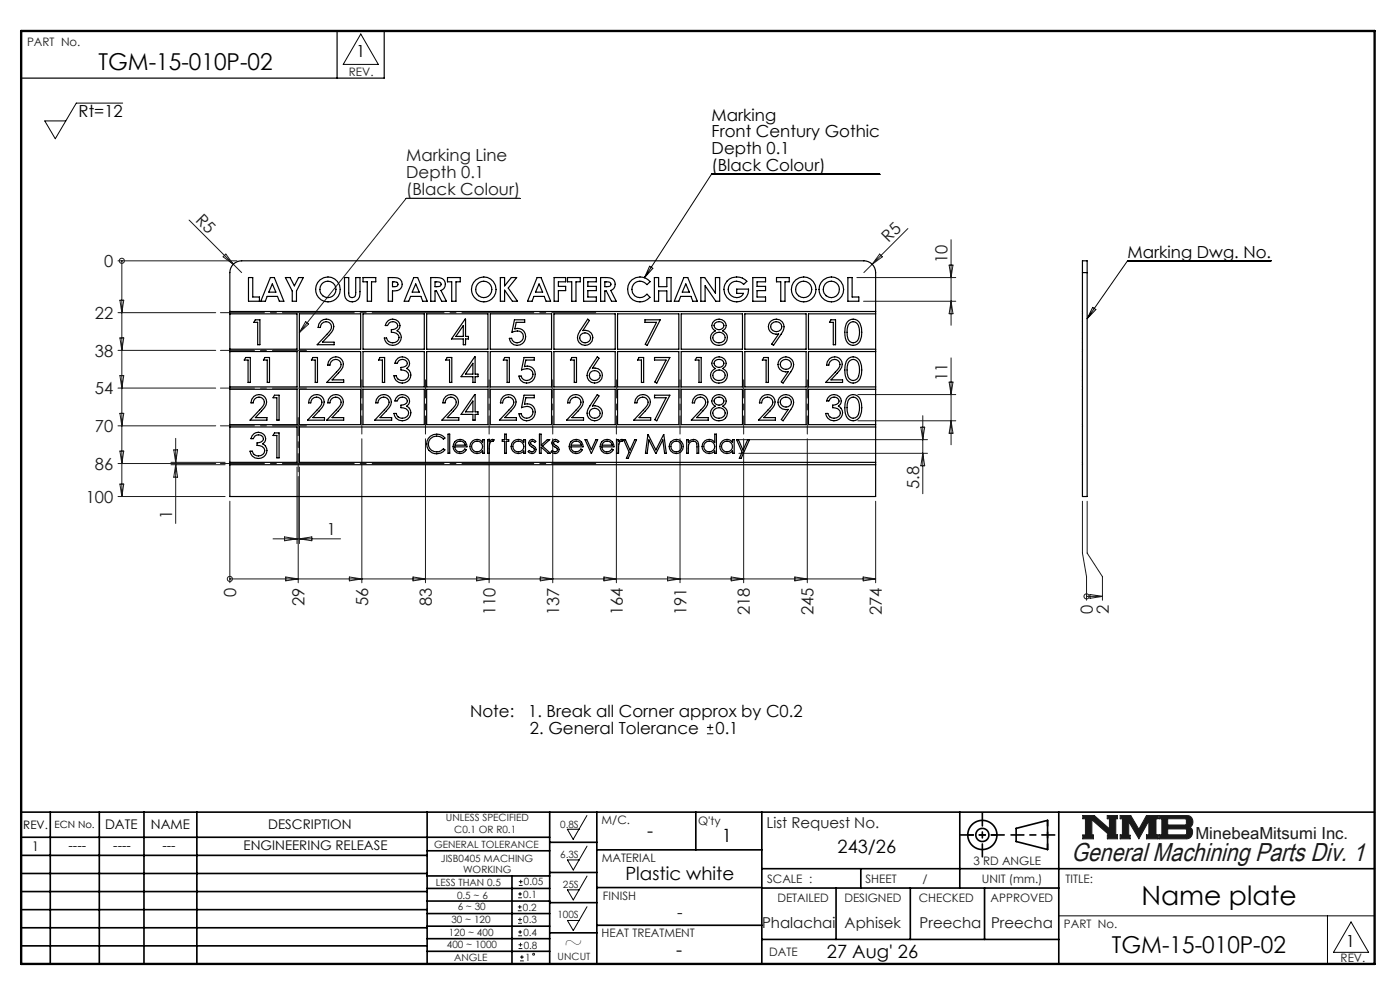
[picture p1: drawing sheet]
<svg xmlns="http://www.w3.org/2000/svg" width="297mm" height="210mm" viewBox="0 0 297 210" stroke-linecap="round" stroke-linejoin="round" font-family="sans-serif">
<g fill="none" stroke="#000" stroke-width=".35">
<path d="M4.5 172.3h287.1M4.5 177.6h112.1M10.7 172.3v32.2M21.1 172.3v32.2M30.5 172.3v32.2M41.8 172.3v32.2M90.6 172.3v32.2M116.6 172.3v32.2M116.6 178.7h10M126.6 172.3v32.2M147.6 172.3v8M161.6 172.3v32.2"/>
<path d="M203.6 172.3v16.1M215.6 175.7l6.6-1.7v6.2l-6.6-1.7zM224.6 172.3v32.2M4.5 185.3h86.1M4.5 181.4h86.1M4.5 189.1h86.1M4.5 193h86.1M4.5 196.8h86.1M90.6 199.1h26M90.6 193.8h26M90.6 188.5h26M90.6 191.1h26"/>
<path d="M90.6 180.5h26M90.6 185.8h26M90.6 196.5h26M108.6 185.8v18.5M116.6 185.1h10M116.6 191.5h10M116.6 197.9h10M126.6 196.3h35M126.6 188.3h35M126.6 180.3h35M161.6 184.3h130M161.6 199.3h63"/>
<path d="M161.6 188.4h63M177.4 188.4v10.9M182.6 184.3v4.1M193.1 188.4v10.9M208.9 188.4v10.9M4.5 200.6h86.1M90.6 201.8h26"/>
<circle cx="208.4" cy="177.1" r="3.1"/>
<circle cx="208.4" cy="177.1" r="1.39"/>
</g>
<path d="M229.7 173h2.4l3.3 2.8v-2.1h-.5v-.7h2.2v.7h-.4v3.4h.4v.8h-2.2v-.8h.4l-3.7-3.2v3.2h.4v.8h-2.3v-.8h.6v-3.4h-.6zM237.6 173h2.3l1.7 2.9 1.6-2.9h2.5v.7h-.5v3.4h.5v.8h-2.5v-.8h.5v-3l-2.1 3.8-2.1-3.6v2.9h.3v.7h-2.2v-.8h.5v-3.4h-.5zM245.9 173h6a1.34 1.34 0 0 1 1.1 1 1.34 1.34 0 0 1-.6 1.5 1.33 1.33 0 0 1 .5 1.4 1.33 1.33 0 0 1-1.2 1h-5.8v-.8h.6v-3.4h-.6zM247.7 173.7h3.8l.2 .2v.8l-.3 .3h-3.7zM247.7 175.8h3.8l.2 .3v.7l-.3 .3h-3.7z" fill="none" stroke="#191924" stroke-width=".21"/>
<path d="M76.5 7.2l3.8 6.5h-7.5zM124.5 173l-2.9 5-1.2-2.1h2.4M124.5 179.5l-2.9 5.1-1.2-2.2h2.4M124.5 185.8l-2.9 5.1-1.2-2.1h2.4M124.5 192.3l-2.9 5.1-1.2-2.1h2.4M224.6 194.3h67M281.6 194.3v10.2M286.6 195.6l3.7 6.4h-7.4z" fill="none" stroke="#000" stroke-width=".21"/>
<path d="M4.5 6.6h287.1" fill="none" stroke="#000" stroke-width=".21" stroke-dasharray="6.3 1.3 1.3 1.3" stroke-dashoffset="1.9"/>
<path d="M71.5 6.6v10M81.5 6.6v10h-77" fill="none" stroke="#000" stroke-width=".25"/>
<path d="M205.3 177.1h6.2M222.2 174v6.2" fill="none" stroke="#000" stroke-width=".35" stroke-dasharray="15.2 1.3 1.3 1.3" stroke-dashoffset="14.1"/>
<path d="M203.8 177.1h9.2M208.4 172.5v9.2M214.5 177.1h9.3" fill="none" stroke="#000" stroke-width=".35" stroke-dasharray="15.2 1.3 1.3 1.3" stroke-dashoffset="12.5"/>
<path d="M4.5 6.6h287.1v197.9h-287.1z" fill="none" stroke="#000" stroke-width=".5"/>
<path d="M229.7 173v.7h.6v3.4h-.6v.8h2.3v-.8h-.4v-3.2l3.7 3.2h-.4v.8h2.2v-.8h-.4v-3.4h.4v-.7h-2.2v.7h.5v2.1l-3.3-2.8zM237.6 173v.7h.5v3.4h-.5v.8h2.2v-.7h-.3v-2.9l2.1 3.6 2.1-3.8v3h-.5v.8h2.5v-.8h-.5v-3.4h.5v-.7h-2.5l-1.6 2.9-1.7-2.9zM247.7 175.8h3.8l.2 .3v.7l-.3 .3h-3.7zM245.9 173v.7h.6v3.4h-.6v.8h6.3l.5-.5 .3-.8-.1-.7-.5-.4a1.34 1.34 0 0 0 .6-1.5 1.34 1.34 0 0 0-1.1-1zM247.7 173.7h3.7l.3 .2v.9l-.3 .2h-3.7z" fill-rule="evenodd" fill="#191924"/>
<path d="M26 21.9h-9.8l-4.5 7.5-2.2-3.8h4.5M186.6 37h-35.7l-14.2 21.9M137.8 56.5l.7 .4-1.8 2zM269.6 55.3h-30.4l-8.6 12.3M231.8 65.2l.7 .5-1.9 1.9zM150 155.6h1.3M150 154.3h1.3M150.6 153.6v1.4" fill="none" stroke="#000" stroke-width=".21"/>
<g fill="none" stroke="#191924" stroke-width=".21">
<path d="M25 55.3h25.3M25.8 55.3v50M25.8 55.3h.1M40.1 46.7l9.4 9.4M47.3 54.5l.6-.6 1.6 2.2zM49.5 56.1l1.8 1.7M110.3 42.1h-24.1l-22.7 28.4M181.8 58.9h21M186.6 53.9l.6 .6-2.2 1.6zM192.6 48.5l-9.3 9.3M201.4 56.2h.8l-.4 2.7zM201.8 50.8v18.2"/>
<path d="M25 66.3h20.8M25 74.3h20.8M25.4 63.7h.9l-.5 2.6zM25.4 71.7h.9l-.5 2.6zM25.4 79.7h.9l-.5 2.6zM64.8 68.2l.7 .5-2 1.8zM183.2 63.9h19.6M201.8 63.9l.4 2.6h-.8zM201.8 75.9v18.4M25 82.3h20.8M25 90.3h20.8M25 98.3h20.8"/>
<path d="M25.4 87.7h.9l-.5 2.6zM25.4 95.7h.9l-.5 2.6zM36.3 98.6h11.5M36.3 98.1h11.5M36.9 95.4h.8l-.4 2.7zM37.3 93v18M37.3 98.6l.4 2.6h-.8zM63 99.1v16.2M63.5 99.1v16.2M76.8 93.1v30.5M90.3 93.1v30.5M103.8 93.1v30.5"/>
<path d="M117.3 93.1v30.5M130.8 93.1v30.5M144.3 93.1v30.5M156.7 96.2h40.1M156.7 93.3h40.1M157.8 93.1v30.5M171.3 93.1v30.5M182 83.7h20.8M182 89.3h20.8M195.4 90.6h.8l-.4 2.7zM195.8 88.2v16.5M195.8 96.2l.4 2.6h-.8z"/>
<path d="M201.4 81.1h.8l-.4 2.6zM201.8 89.3l.4 2.6h-.8zM25 105.3h22.8M25.4 102.7h.9l-.5 2.6zM48.8 106.3v17.3M57.9 114.3h14.3M60.4 113.9l2.6 .4-2.6 .4zM63.3 101.1v22.5M63.5 114.3l2.7-.4v.8zM185.8 106.3v17.3M229.6 106.3v11l.9 5v5M230.6 106.3v11l3.3 5v5"/>
<path d="M48.8 122.8h.1M48.8 122.8h137M60.6 122.4l2.7 .4-2.7 .4zM74.1 122.4l2.7 .4-2.7 .4zM87.6 122.4l2.7 .4-2.7 .4zM101.1 122.4l2.7 .4-2.7 .4zM114.6 122.4l2.7 .4-2.7 .4zM128.1 122.4l2.7 .4-2.7 .4zM141.6 122.4l2.7 .4-2.7 .4zM155.1 122.4l2.7 .4-2.7 .4zM168.6 122.4l2.7 .4-2.7 .4zM183.1 122.4l2.7 .4-2.7 .4z"/>
<path d="M230.5 126.5h.1M230.5 126.5h3.4M231.2 126.1l2.7 .4-2.7 .4zM109.9 193.2h.8M109.9 192.4h.8M109.9 195.9h.8M109.9 195h.8M109.9 190.4h.8M109.9 189.6h.8M109.9 198.5h.8M109.9 197.7h.8M110.1 187.8h.8"/>
<path d="M110.1 187h.8M110.3 192v.8M110.3 194.6v.9M110.3 189.2v.8M110.3 197.3v.8M110.4 200v.8M110.5 186.6v.8M110 201.2h.8M110 200.4h.8M110.3 203.8h.8M110.3 203h.8M110.7 202.6v.8"/>
<circle cx="25.8" cy="55.3" r=".54"/>
<circle cx="48.8" cy="122.8" r=".54"/>
<circle cx="230.5" cy="126.5" r=".54"/>
<circle cx="113.2" cy="202.4" r=".2"/>
</g>
<path d="M76.8 92.1v-11.5M90.3 92.1v-11.5M103.8 92.1v-11.5M117.3 92.1v-11.5M130.8 92.1v-11.5M144.3 92.1v-11.5M157.8 92.1v-11.5M171.3 92.1v-11.5M63.3 100.1v-11.5" fill="none" stroke="#191924" stroke-width=".21" stroke-dasharray="15.2 1.3 1.3 1.3" stroke-dashoffset="11.4"/>
<path d="M46.8 66.3h79.6M46.8 98.3h79.6" fill="none" stroke="#191924" stroke-width=".21" stroke-dasharray="15.2 1.3 1.3 1.3" stroke-dashoffset="5.9"/>
<path d="M46.8 74.3h18.2M46.8 90.3h18.2M46.8 82.3h18.2" fill="none" stroke="#191924" stroke-width=".21" stroke-dasharray="15.2 1.3 1.3 1.3" stroke-dashoffset="8"/>
<g fill="none" stroke="#000" stroke-width=".25">
<path d="M49.5 56.1a2.5 2.5 0 0 1 1.8-.8h132a2.5 2.5 0 0 1 2.5 2.5v47.5h-137v-47.5a2.5 2.5 0 0 1 .7-1.7zM52.7 58.9h.9v4.1h1.4v.9h-2.3zM57.4 58.9h.8l2 5h-.9l-.4-1h-2.2l-.4 1h-1zM60.5 58.9h1l.9 1.7 .9-1.7h1l-1.4 2.8v2.2h-.9v-2.2zM73.1 58.9h.9v3.2a.79 .79 0 0 0 .8 1 .79 .79 0 0 0 .7-1.1v-3.1h.9v3a1.7 1.7 0 0 1-1.7 2.1 1.7 1.7 0 0 1-1.6-2.1zM77 58.9h2.7v.9h-.9v4.1h-.9v-4.1h-.9zM82.4 58.9a4.2 4.2 0 0 1 2.5 .3 1.52 1.52 0 0 1 .2 1.9 1.52 1.52 0 0 1-1.8 .6v2.2h-.9zM83.3 59.8h.2a.65 .65 0 0 1 .9 .5l-.3 .4-.8 .1zM87.8 58.9h.8l2 5h-.9l-.4-1h-2.2l-.4 1h-1zM91.4 58.9h1a1.52 1.52 0 0 1 1.8 .5 1.52 1.52 0 0 1 0 1.8l-.7 .4 1.2 2.3h-1l-1.1-2.2h-.3v2.2h-.9zM92.3 59.8h.3a.63 .63 0 0 1 .7 0 .63 .63 0 0 1 .2 .8l-.3 .1-.9 .1zM94.9 58.9h2.7v.9h-.9v4.1h-.9v-4.1h-.9z"/>
<path d="M106.1 58.9h.9v1.7l1.5-1.7h1.1l-1.8 2.2 2 2.8h-1.1l-1.7-2.4v2.4h-.9zM113.9 58.9h.9l2 5h-1l-.3-1h-2.2l-.4 1h-1zM117.6 58.9h2.4v.9h-1.5v.9h1.5v.9h-1.5v2.3h-.9zM120.4 58.9h2.7v.9h-.9v4.1h-.9v-4.1h-.9zM123.8 58.9h2.7v.9h-1.8v.9h1.8v.9h-1.8v1.4h1.8v.9h-2.7zM127.4 58.9h1.1a1.52 1.52 0 0 1 1.7 .5 1.52 1.52 0 0 1 0 1.8l-.6 .4 1.1 2.3h-1l-1.1-2.2h-.3v2.2h-.9zM128.3 59.8h.3a.63 .63 0 0 1 .8 0 .63 .63 0 0 1 .1 .8l-.2 .1-1 .1zM134.1 59.3a2.77 2.77 0 0 1 3.8 .4l-.6 .7a1.77 1.77 0 0 0-2.7-.3 1.77 1.77 0 0 0 0 2.6 1.77 1.77 0 0 0 2.7-.3l.6 .7a2.68 2.68 0 0 1-4 .2 2.68 2.68 0 0 1 .2-4zM138.8 58.9h.9v1.9h1.8v-1.9h.9v5h-.9v-2.2h-1.8v2.2h-.9zM145.1 58.9h.8l2 5h-.9l-.4-1h-2.2l-.4 1h-1zM148.7 58.9h.8l2.3 3.3v-3.3h.9v5h-.8l-2.3-3.3v3.3h-.9zM154.2 59.6a2.9 2.9 0 0 1 4.2 .1l-.6 .6a1.79 1.79 0 0 0-2.5-.4 1.79 1.79 0 0 0-.5 2.4 1.79 1.79 0 0 0 2.5 .5l.4-.6h-1.4v-.9h2.5a2.62 2.62 0 0 1-3.5 2.6 2.62 2.62 0 0 1-1.1-4.3z"/>
<path d="M159.7 58.9h2.7v.9h-1.8v.9h1.8v.9h-1.8v1.4h1.8v.9h-2.7zM164.7 58.9h2.7v.9h-.9v4.1h-.9v-4.1h-.9zM179.9 58.9h.9v4.1h1.4v.9h-2.3zM229.6 57.8v-2.5h1v2.5M229.6 57.8v47.5h1v-47.5M229.6 57.8h1M48.8 66.6h14.2v7.5h-14.2M48.8 74.6h14.2v7.5h-14.2M48.8 66.1h137M52.1 75.8h1v5.3h-.5v-4.7h-.8zM54.2 67.8h.9v5.3h-.4v-4.7h-.9zM56.2 75.8h1v5.3h-.5v-4.7h-.8z"/>
<path d="M57.8 60.2l.7 1.8h-1.5zM63.5 66.6h13v7.5h-13zM63.5 74.6h13v7.5h-13zM66.4 75.8h.9v5.3h-.4v-4.7h-.8zM68.1 68.1a1.63 1.63 0 0 1 2.3 .1 1.63 1.63 0 0 1 0 2.2l-2 2.2h2.5v.5h-3.6l2-2.2a2.05 2.05 0 0 0 .9-2.1 1.21 1.21 0 0 0-1.3-.5 1.21 1.21 0 0 0-.9 1.2h-.5l.1-.8zM70.1 76.1a1.63 1.63 0 0 1 2.3 .1 1.63 1.63 0 0 1 0 2.2l-1.9 2.2h2.4v.5h-3.6l2.1-2.2a2.05 2.05 0 0 0 .9-2.1 1.21 1.21 0 0 0-1.4-.5 1.21 1.21 0 0 0-.9 1.2h-.5l.2-.8zM77 66.6h13v7.5h-13zM77 74.6h13v7.5h-13zM80.6 75.8h1v5.3h-.5v-4.7h-.8zM82.4 68a1.43 1.43 0 0 1 2 .1 1.43 1.43 0 0 1-.2 2.1 1.7 1.7 0 0 1 .7 2.3 1.7 1.7 0 0 1-2.3 .6l-.6-.4-.3-.5-.2-.5h.5a1.29 1.29 0 0 0 1.6 1 1.29 1.29 0 0 0 .9-1.6l-.4-.4-1.1-.2v-.6a1.2 1.2 0 0 0 1.4-.8 1.12 1.12 0 0 0-1.1-.9 1.12 1.12 0 0 0-1.1 .9h-.5l.3-.6zM84.4 76a1.43 1.43 0 0 1 2.1 .1 1.43 1.43 0 0 1-.2 2.1 1.7 1.7 0 0 1 .6 2.3 1.7 1.7 0 0 1-2.3 .6l-.6-.4-.3-.5-.1-.5h.4a1.29 1.29 0 0 0 1.6 1 1.29 1.29 0 0 0 .9-1.6l-.4-.4-1-.2v-.6a1.2 1.2 0 0 0 1.3-.8 1.12 1.12 0 0 0-1.1-.9 1.12 1.12 0 0 0-1.1 .9h-.4l.2-.6zM88.2 60.2l.7 1.8h-1.5z"/>
<path d="M90.5 66.6h13v7.5h-13zM90.5 74.6h13v7.5h-13zM94.9 75.8h.9v5.3h-.4v-4.7h-.8zM98.3 69.1v2.3h-1.6zM98.7 67.7l.1 3.7h.6v.5h-.6v1.2h-.5v-1.2h-2.5zM100.3 77.1v2.3h-1.6zM100.7 75.7l.1 3.7h.6v.5h-.6v1.2h-.5v-1.2h-2.5zM104 66.6h13v7.5h-13zM104 74.6h13v7.5h-13zM107.1 75.8h1v5.3h-.5v-4.7h-.8zM109.1 67.8h2.2v.6h-1.8l-.3 1.4a1.77 1.77 0 0 1 2.2 1 1.77 1.77 0 0 1-.9 2.3 1.77 1.77 0 0 1-2.3-.8l-.1-.5h.4a1.28 1.28 0 0 0 1.7 .8 1.28 1.28 0 0 0 .7-1.8 1.28 1.28 0 0 0-1.8-.5l-.5 .2zM111.2 75.8h2.1v.6h-1.8l-.2 1.4a1.77 1.77 0 0 1 2.1 1 1.77 1.77 0 0 1-.9 2.3 1.77 1.77 0 0 1-2.3-.8l-.1-.5h.5a1.28 1.28 0 0 0 1.7 .8 1.28 1.28 0 0 0 .6-1.8 1.28 1.28 0 0 0-1.8-.5l-.5 .2z"/>
<path d="M114.4 60.2l.7 1.8h-1.5zM117.5 66.6h13v7.5h-13zM117.5 74.6h13v7.5h-13zM121.3 75.8h1v5.3h-.5v-4.7h-.8zM124.7 67.7l.3 .3-1.4 2.1a1.63 1.63 0 0 1 2.1 1.7 1.63 1.63 0 0 1-2.2 1.4 1.63 1.63 0 0 1-.8-2.5zM126.7 75.7l.4 .3-1.4 2.1a1.63 1.63 0 0 1 2 1.7 1.63 1.63 0 0 1-2.1 1.4 1.63 1.63 0 0 1-.8-2.5zM131 66.6h13v7.5h-13zM131 74.6h13v7.5h-13zM135.6 75.8h.9v5.3h-.4v-4.7h-.8zM136.8 67.8h3.3l-2.8 5.5-.4-.3 2.4-4.6h-2.5zM138.9 75.8h3.2l-2.8 5.5-.4-.3 2.4-4.6h-2.4zM144.5 66.6h13v7.5h-13z"/>
<path d="M144.5 74.6h13v7.5h-13zM145.5 60.2l.7 1.8h-1.5zM147.8 75.8h1v5.3h-.5v-4.7h-.8zM151.5 78.9a1.23 1.23 0 0 1 1.8-.3 1.23 1.23 0 0 1 .2 1.8 1.38 1.38 0 0 1-2.3-.8zM151.5 70.9a1.23 1.23 0 0 1 1.8-.3 1.23 1.23 0 0 1 .2 1.8 1.38 1.38 0 0 1-2.3-.8zM151.6 76a1.44 1.44 0 0 1 1.9 0 1.44 1.44 0 0 1 .3 1.8l-.5 .4a1.65 1.65 0 0 1 .9 2.1 1.65 1.65 0 0 1-2.2 .9 1.58 1.58 0 0 1-1.3-1.4 1.58 1.58 0 0 1 1.1-1.6 1.23 1.23 0 0 1-.8-1.1 1.23 1.23 0 0 1 .6-1.1zM151.6 68a1.44 1.44 0 0 1 1.9 0 1.44 1.44 0 0 1 .3 1.8l-.5 .4a1.65 1.65 0 0 1 .9 2.1 1.65 1.65 0 0 1-2.2 .9 1.58 1.58 0 0 1-1.3-1.4 1.58 1.58 0 0 1 1.1-1.6 1.23 1.23 0 0 1-.8-1.1 1.23 1.23 0 0 1 .6-1.1zM151.8 76.5a.97 .97 0 0 1 1.3-.2 .97 .97 0 0 1 .2 1.3 1.03 1.03 0 0 1-1.2 .2 1.03 1.03 0 0 1-.6-1.1zM151.8 68.5a.97 .97 0 0 1 1.3-.2 .97 .97 0 0 1 .2 1.3 1.03 1.03 0 0 1-1.2 .2 1.03 1.03 0 0 1-.6-1.1zM158 66.6h13v7.5h-13zM158 74.6h13v7.5h-13zM162 75.8h1v5.3h-.5v-4.7h-.8z"/>
<path d="M163.6 68.1a1.67 1.67 0 0 1 2.2 0 1.67 1.67 0 0 1 .3 2.1l-2 3.1-.4-.3 1.5-2.2a1.62 1.62 0 0 1-2-.7 1.62 1.62 0 0 1 .4-2zM163.8 68.6a1.11 1.11 0 0 1 1.7 0 1.11 1.11 0 0 1-.3 1.7 1.12 1.12 0 0 1-1.4-.3 1.12 1.12 0 0 1 0-1.4zM165.7 76.1a1.67 1.67 0 0 1 2.1 0 1.67 1.67 0 0 1 .3 2.1l-2 3.1-.4-.3 1.5-2.2a1.62 1.62 0 0 1-1.9-.7 1.62 1.62 0 0 1 .4-2zM165.8 76.6a1.11 1.11 0 0 1 1.7 0 1.11 1.11 0 0 1-.3 1.7 1.12 1.12 0 0 1-1.3-.3 1.12 1.12 0 0 1-.1-1.4zM176 76.1a1.63 1.63 0 0 1 2.2 .1 1.63 1.63 0 0 1 0 2.2l-1.9 2.2h2.4v.5h-3.6l2.1-2.2a2.05 2.05 0 0 0 .9-2.1 1.21 1.21 0 0 0-1.4-.5 1.21 1.21 0 0 0-.9 1.2h-.4l.1-.8zM176.3 67.8h1v5.3h-.5v-4.7h-.8zM179.8 76.3a1.71 1.71 0 0 1 1.9-.4 1.71 1.71 0 0 1 1.1 1.6 3.7 3.7 0 0 1-.9 3.5 1.78 1.78 0 0 1-2-.1 1.78 1.78 0 0 1-.7-1.8 4.2 4.2 0 0 1 .6-2.8zM179.8 68.3a1.71 1.71 0 0 1 1.9-.4 1.71 1.71 0 0 1 1.1 1.6 3.7 3.7 0 0 1-.9 3.5 1.78 1.78 0 0 1-2-.1 1.78 1.78 0 0 1-.7-1.8 4.2 4.2 0 0 1 .6-2.8zM180.3 76.5a1.28 1.28 0 0 1 1.4 0 1.28 1.28 0 0 1 .6 1.3 2.52 2.52 0 0 1-.9 2.8 1.32 1.32 0 0 1-1.7-1.4 3.3 3.3 0 0 1 .6-2.7zM180.3 68.5a1.28 1.28 0 0 1 1.4 0 1.28 1.28 0 0 1 .6 1.3 2.52 2.52 0 0 1-.9 2.8 1.32 1.32 0 0 1-1.7-1.4 3.3 3.3 0 0 1 .6-2.7zM185.8 66.6h-14.3v7.5h14.3M185.8 74.6h-14.3v7.5h14.3"/>
<path d="M229.6 78.5h.1M229.6 76.2h.1M229.6 79.8h.1M229.6 71.8h.1M229.6 70.5h.1M229.6 68.2h.1M229.6 72.7h.1M229.6 74.6h.1M229.6 74.1h.1M229.6 66.6h.1M229.6 66.1h.1M48.8 98.6h137"/>
<path d="M48.8 90.6h14.2v7.5h-14.2M48.8 82.6h14.2v7.5h-14.2M53.9 84.1a1.63 1.63 0 0 1 2.2 .1 1.63 1.63 0 0 1 0 2.2l-1.9 2.2h2.4v.5h-3.6l2.1-2.2a2.05 2.05 0 0 0 .9-2.1 1.21 1.21 0 0 0-1.4-.5 1.21 1.21 0 0 0-.9 1.2h-.5l.2-.8zM53.9 92a1.43 1.43 0 0 1 2 .1 1.43 1.43 0 0 1-.2 2.1 1.7 1.7 0 0 1 .7 2.3 1.7 1.7 0 0 1-2.3 .6l-.6-.4-.3-.5-.2-.5h.5a1.29 1.29 0 0 0 1.6 1 1.29 1.29 0 0 0 .9-1.6l-.4-.4-1.1-.2v-.6a1.2 1.2 0 0 0 1.4-.8 1.12 1.12 0 0 0-1.1-.9 1.12 1.12 0 0 0-1.1 .9h-.5l.3-.6zM58.2 83.8h1v5.3h-.5v-4.7h-.8zM58.2 91.8h1v5.3h-.5v-4.7h-.8zM63.5 82.6h13v7.5h-13zM66.1 84.1a1.63 1.63 0 0 1 2.2 .1 1.63 1.63 0 0 1 0 2.2l-1.9 2.2h2.4v.5h-3.6l2.1-2.2a2.05 2.05 0 0 0 .9-2.1 1.21 1.21 0 0 0-1.4-.5 1.21 1.21 0 0 0-.9 1.2h-.5l.2-.8zM70.1 84.1a1.63 1.63 0 0 1 2.3 .1 1.63 1.63 0 0 1 0 2.2l-1.9 2.2h2.4v.5h-3.6l2.1-2.2a2.05 2.05 0 0 0 .9-2.1 1.21 1.21 0 0 0-1.4-.5 1.21 1.21 0 0 0-.9 1.2h-.5l.2-.8zM77 82.6h13v7.5h-13zM80.3 84.1a1.63 1.63 0 0 1 2.3 .1 1.63 1.63 0 0 1 0 2.2l-2 2.2h2.5v.5h-3.6l2-2.2a2.05 2.05 0 0 0 .9-2.1 1.21 1.21 0 0 0-1.3-.5 1.21 1.21 0 0 0-.9 1.2h-.5l.2-.8zM84.4 84a1.43 1.43 0 0 1 2.1 .1 1.43 1.43 0 0 1-.2 2.1 1.7 1.7 0 0 1 .6 2.3 1.7 1.7 0 0 1-2.3 .6l-.6-.4-.3-.5-.1-.5h.4a1.29 1.29 0 0 0 1.6 1 1.29 1.29 0 0 0 .9-1.6l-.4-.4-1-.2v-.6a1.2 1.2 0 0 0 1.3-.8 1.12 1.12 0 0 0-1.1-.9 1.12 1.12 0 0 0-1.1 .9h-.4l.2-.6z"/>
<path d="M90.5 82.6h13v7.5h-13zM91.3 92.5a2.22 2.22 0 0 1 3.1 .4l-.3 .3a1.76 1.76 0 0 0-2.6-.3 1.76 1.76 0 0 0 0 2.6 1.76 1.76 0 0 0 2.6-.3l.3 .2a2.13 2.13 0 0 1-3.2 .3 2.13 2.13 0 0 1 .1-3.2zM94.6 84.1a1.63 1.63 0 0 1 2.2 .1 1.63 1.63 0 0 1 0 2.2l-1.9 2.2h2.4v.5h-3.6l2.1-2.2a2.05 2.05 0 0 0 .9-2.1 1.21 1.21 0 0 0-1.4-.5 1.21 1.21 0 0 0-.9 1.2h-.5l.2-.8zM95 92.1h.4v4.1h-.4zM96.7 93.5a1.48 1.48 0 0 1 1.6-.1 1.48 1.48 0 0 1 .8 1.4h-2.6a1.13 1.13 0 0 0 .9 1 1.13 1.13 0 0 0 1.2-.6l.3 .2a1.51 1.51 0 0 1-2.3 .5 1.51 1.51 0 0 1 .1-2.4zM96.9 93.8a1.14 1.14 0 0 1 1.8 .6h-2.2zM100.2 93.5a1.5 1.5 0 0 1 2.2 .3v-.5h.3v2.9h-.3v-.5a1.51 1.51 0 0 1-2.3 .1 1.51 1.51 0 0 1 .1-2.3zM100.3 85.1v2.3h-1.6zM100.7 83.7l.1 3.7h.6v.5h-.6v1.2h-.5v-1.2h-2.5zM103.4 93.3h.4v.4l.5-.5 .5 .1-.2 .3h-.4a1.7 1.7 0 0 0-.4 1.6v1h-.4zM104 82.6h13v7.5h-13zM106.8 84.1a1.63 1.63 0 0 1 2.2 .1 1.63 1.63 0 0 1 .1 2.2l-2 2.2h2.4v.5h-3.5l2-2.2a2.05 2.05 0 0 0 .9-2.1 1.21 1.21 0 0 0-1.4-.5 1.21 1.21 0 0 0-.9 1.2h-.4l.1-.8z"/>
<path d="M107.1 92.1h.3v1.2h.5v.3h-.5v2.6h-.3v-2.6h-.6v-.3h.6zM109 93.5a1.5 1.5 0 0 1 2.1 .3v-.5h.4v2.9h-.4v-.5a1.51 1.51 0 0 1-2.2 .1 1.51 1.51 0 0 1 .1-2.3zM111.2 83.8h2.1v.6h-1.8l-.2 1.4a1.77 1.77 0 0 1 2.1 1 1.77 1.77 0 0 1-.9 2.3 1.77 1.77 0 0 1-2.3-.8l-.1-.5h.5a1.28 1.28 0 0 0 1.7 .8 1.28 1.28 0 0 0 .6-1.8 1.28 1.28 0 0 0-1.8-.5l-.5 .2zM112.4 93.4a.83 .83 0 0 1 1.3 .2l-.3 .3-.5-.3-.3 .1v.4l.3 .3a.92 .92 0 0 1 .7 1.4 .92 .92 0 0 1-1.6 0l.3-.3 .3 .3a.52 .52 0 0 0 .8-.4l-.1-.3-.5-.3a.86 .86 0 0 1-.4-1.4zM114.4 92.1h.4v2.3l1.3-1.1h.5l-1.5 1.3 1.7 1.6h-.5l-1.5-1.4v1.4h-.4zM117.3 93.4a.83 .83 0 0 1 1.3 .2l-.3 .3-.5-.3-.3 .1v.4l.3 .3a.92 .92 0 0 1 .7 1.4 .92 .92 0 0 1-1.6 0l.3-.3 .3 .3a.52 .52 0 0 0 .8-.4l-.1-.3-.5-.3a.86 .86 0 0 1-.4-1.4zM117.5 82.6h13v7.5h-13zM121 84.1a1.63 1.63 0 0 1 2.3 .1 1.63 1.63 0 0 1 0 2.2l-2 2.2h2.5v.5h-3.6l2.1-2.2a2.05 2.05 0 0 0 .8-2.1 1.21 1.21 0 0 0-1.3-.5 1.21 1.21 0 0 0-.9 1.2h-.5l.2-.8zM121.3 93.5a1.48 1.48 0 0 1 1.6-.1 1.48 1.48 0 0 1 .8 1.4h-2.6a1.13 1.13 0 0 0 .9 1 1.13 1.13 0 0 0 1.2-.6l.3 .2a1.51 1.51 0 0 1-2.3 .5 1.51 1.51 0 0 1 .1-2.4zM121.5 93.8a1.14 1.14 0 0 1 1.8 .6h-2.2zM124.1 93.3h.4l.9 2.1 1-2.1h.4l-1.3 2.9zM126.7 83.7l.4 .3-1.4 2.1a1.63 1.63 0 0 1 2 1.7 1.63 1.63 0 0 1-2.1 1.4 1.63 1.63 0 0 1-.8-2.5z"/>
<path d="M127.9 93.5a1.48 1.48 0 0 1 1.6-.1 1.48 1.48 0 0 1 .8 1.4h-2.6a1.13 1.13 0 0 0 .9 1 1.13 1.13 0 0 0 1.2-.6l.3 .2a1.51 1.51 0 0 1-2.3 .5 1.51 1.51 0 0 1 .1-2.4zM128 93.8a1.14 1.14 0 0 1 1.9 .6h-2.2zM130.9 93.3h.3v.4l.5-.5 .5 .1-.2 .3h-.4a1.7 1.7 0 0 0-.4 1.6v1h-.3zM131 82.6h13v7.5h-13zM132.3 93.3h.4l1 2.2 1-2.2h.3l-1.7 3.9h-.4l.6-1.3zM135.3 84.1a1.63 1.63 0 0 1 2.2 .1 1.63 1.63 0 0 1 0 2.2l-1.9 2.2h2.4v.5h-3.6l2.1-2.2a2.05 2.05 0 0 0 .9-2.1 1.21 1.21 0 0 0-1.4-.5 1.21 1.21 0 0 0-.9 1.2h-.5l.2-.8zM137.4 92.2l1.7 3.2 1.7-3.2 .6 4h-.4l-.4-2.9-1.5 2.9-1.4-2.9-.4 2.9h-.4zM138.9 83.8h3.2l-2.8 5.5-.4-.3 2.4-4.6h-2.4zM144.5 82.6h13v7.5h-13zM145.7 93.3h.3v.5a1.19 1.19 0 0 1 1.5-.5 1.19 1.19 0 0 1 .7 1.4v1.5h-.3v-1.4a.95 .95 0 0 0-.9-1.2 .95 .95 0 0 0-1 1.2v1.4h-.3zM147.5 84.1a1.63 1.63 0 0 1 2.2 .1 1.63 1.63 0 0 1 .1 2.2l-2 2.2h2.5v.5h-3.6l2-2.2a2.05 2.05 0 0 0 .9-2.1 1.21 1.21 0 0 0-1.4-.5 1.21 1.21 0 0 0-.9 1.2h-.4l.1-.8zM149.5 93.5a1.48 1.48 0 0 1 2.1 .3v-1.7h.4v4.1h-.4v-.5a1.51 1.51 0 0 1-2.2 .1 1.51 1.51 0 0 1 .1-2.3z"/>
<path d="M151.5 86.9a1.23 1.23 0 0 1 1.8-.3 1.23 1.23 0 0 1 .2 1.8 1.38 1.38 0 0 1-2.3-.8zM151.6 84a1.44 1.44 0 0 1 1.9 0 1.44 1.44 0 0 1 .3 1.8l-.5 .4a1.65 1.65 0 0 1 .9 2.1 1.65 1.65 0 0 1-2.2 .9 1.58 1.58 0 0 1-1.3-1.4 1.58 1.58 0 0 1 1.1-1.6 1.23 1.23 0 0 1-.8-1.1 1.23 1.23 0 0 1 .6-1.1zM151.8 84.5a.97 .97 0 0 1 1.3-.2 .97 .97 0 0 1 .2 1.3 1.03 1.03 0 0 1-1.2 .2 1.03 1.03 0 0 1-.6-1.1zM153.3 93.5a1.5 1.5 0 0 1 2.1 .3v-.5h.3v2.9h-.3v-.5a1.51 1.51 0 0 1-2.2 .1 1.51 1.51 0 0 1 .1-2.3zM156.3 93.3h.3l1 2.2 1-2.2h.4l-1.8 3.9h-.4l.6-1.3zM158 82.6h13v7.5h-13zM161.7 84.1a1.63 1.63 0 0 1 2.3 .1 1.63 1.63 0 0 1 0 2.2l-2 2.2h2.5v.5h-3.6l2.1-2.2a2.05 2.05 0 0 0 .8-2.1 1.21 1.21 0 0 0-1.3-.5 1.21 1.21 0 0 0-.9 1.2h-.5l.2-.8zM165.7 84.1a1.67 1.67 0 0 1 2.1 0 1.67 1.67 0 0 1 .3 2.1l-2 3.1-.4-.3 1.5-2.2a1.62 1.62 0 0 1-1.9-.7 1.62 1.62 0 0 1 .4-2zM165.8 84.6a1.11 1.11 0 0 1 1.7 0 1.11 1.11 0 0 1-.3 1.7 1.12 1.12 0 0 1-1.3-.3 1.12 1.12 0 0 1-.1-1.4zM176 84a1.43 1.43 0 0 1 2 .1 1.43 1.43 0 0 1-.1 2.1 1.7 1.7 0 0 1 .6 2.3 1.7 1.7 0 0 1-2.3 .6l-.6-.4-.3-.5-.2-.5h.5a1.32 1.32 0 0 0 1.5 1 1.32 1.32 0 0 0 1.1-1.4 1.44 1.44 0 0 0-1.6-.8v-.6a1.2 1.2 0 0 0 1.4-.8 1.12 1.12 0 0 0-1.1-.9 1.12 1.12 0 0 0-1.1 .9h-.4l.2-.6zM179.8 84.3a1.71 1.71 0 0 1 1.9-.4 1.71 1.71 0 0 1 1.1 1.6 3.7 3.7 0 0 1-.9 3.5 1.78 1.78 0 0 1-2-.1 1.78 1.78 0 0 1-.7-1.8 4.2 4.2 0 0 1 .6-2.8zM180.3 84.5a1.28 1.28 0 0 1 1.4 0 1.28 1.28 0 0 1 .6 1.3 2.52 2.52 0 0 1-.9 2.8 1.32 1.32 0 0 1-1.7-1.4 3.3 3.3 0 0 1 .6-2.7z"/>
<path d="M185.8 90.6h-122.3v7.5h122.3M185.8 82.6h-14.3v7.5h14.3M229.6 80.7h.1M229.6 98.6h.1M229.6 98.1h.1M229.6 90.6h.1M229.6 90.1h.1M229.6 82.6h.1M229.6 82.1h.1"/>
<circle cx="69.6" cy="61.4" r="2.62"/>
<circle cx="69.6" cy="61.4" r="1.74"/>
<circle cx="102.6" cy="61.4" r="2.62"/>
<circle cx="102.6" cy="61.4" r="1.74"/>
<circle cx="124.1" cy="71.7" r="1.1"/>
<circle cx="126.1" cy="79.7" r="1.1"/>
<circle cx="170.5" cy="61.4" r="2.62"/>
<circle cx="170.5" cy="61.4" r="1.74"/>
<circle cx="176.3" cy="61.4" r="2.62"/>
<circle cx="176.3" cy="61.4" r="1.74"/>
<circle cx="101.2" cy="94.7" r="1.16"/>
<circle cx="110" cy="94.7" r="1.16"/>
<circle cx="126.1" cy="87.7" r="1.11"/>
<circle cx="143.5" cy="94.7" r="1.5"/>
<circle cx="143.5" cy="94.7" r="1.15"/>
<circle cx="150.5" cy="94.7" r="1.16"/>
<circle cx="154.2" cy="94.7" r="1.16"/>
</g>
<text font-size="5.6" x="242.1" y="192">Name plate</text>
<text font-size="5.5" fill="#191924" x="227.3" y="182.7">General Machining Parts Div. 1</text>
<g font-size="4.9">
<text x="20.9" y="14.8">TGM-15-010P-02</text>
<text x="119.6" y="201.6">~</text>
<text x="235.9" y="202.1">TGM-15-010P-02</text>
</g>
<g font-size="3.9">
<text x="137.3" y="177.5">-</text>
<text x="153.1" y="178.6">1</text>
<text x="177.7" y="181">243/26</text>
<text x="132.7" y="186.6">Plastic white</text>
<text x="143.5" y="202.9">-</text>
<text x="175.4" y="203.2">27 Aug' 26</text>
</g>
<g font-size="3.5">
<text x="75.6" y="12.1">1</text>
<text x="16.7" y="24.9">Rt=12</text>
<text x="151" y="25.6">Marking</text>
<text x="151" y="29.1">Front Century Gothic</text>
<text x="151" y="32.6">Depth 0.1</text>
<text x="151" y="36.2">(Black Colour)</text>
<text x="239.2" y="54.8">Marking Dwg. No.</text>
<text x="99.7" y="152.1">Note:</text>
<text x="112" y="152.1">1. Break all Corner approx by C0.2</text>
<text x="112.4" y="155.6">2. General Tolerance</text>
<text x="151.8" y="155.6">0.1</text>
<text x="285.5" y="200.9">1</text>
</g>
<g font-size="3.5" fill="#191924">
<text x="86.2" y="34.3">Marking Line</text>
<text x="86.2" y="37.8">Depth 0.1</text>
<text x="86.2" y="41.3">(Black Colour)</text>
<text x="41.3" y="46.8" transform="rotate(45 41.3 46.8)">R5</text>
<text x="188.5" y="51.6" transform="rotate(-45 188.5 51.6)">R5</text>
<text x="22.1" y="56.7">0</text>
<text x="201" y="55.7" transform="rotate(-90 201 55.7)">10</text>
<text x="20.2" y="67.7">22</text>
<text x="20.2" y="75.7">38</text>
<text x="20.2" y="83.7">54</text>
<text x="201" y="80.8" transform="rotate(-90 201 80.8)">11</text>
<text x="20.2" y="91.7">70</text>
<text x="20.2" y="99.7">86</text>
<text x="18.2" y="106.7">100</text>
<text x="195" y="103.8" transform="rotate(-90 195 103.8)">5.8</text>
<text x="36.5" y="110.1" transform="rotate(-90 36.5 110.1)">1</text>
<text x="69.3" y="113.5">1</text>
<text x="50.1" y="126.5" transform="rotate(-90 50.1 126.5)">0</text>
<text x="64.6" y="128.5" transform="rotate(-90 64.6 128.5)">29</text>
<text x="78.1" y="128.5" transform="rotate(-90 78.1 128.5)">56</text>
<text x="91.6" y="128.5" transform="rotate(-90 91.6 128.5)">83</text>
<text x="105.1" y="130.5" transform="rotate(-90 105.1 130.5)">110</text>
<text x="118.6" y="130.5" transform="rotate(-90 118.6 130.5)">137</text>
<text x="132.1" y="130.5" transform="rotate(-90 132.1 130.5)">164</text>
<text x="145.6" y="130.5" transform="rotate(-90 145.6 130.5)">191</text>
<text x="159.1" y="130.5" transform="rotate(-90 159.1 130.5)">218</text>
<text x="172.6" y="130.5" transform="rotate(-90 172.6 130.5)">245</text>
<text x="187.1" y="130.5" transform="rotate(-90 187.1 130.5)">274</text>
<text x="231.8" y="130.3" transform="rotate(-90 231.8 130.3)">0</text>
<text x="235.2" y="130.3" transform="rotate(-90 235.2 130.3)">2</text>
<text x="253.6" y="178.1">MinebeaMitsumi Inc.</text>
<text x="143.7" y="194.8">-</text>
</g>
<g font-size="3.2" fill="#191924">
<text x="162.6" y="175.5">List Request No.</text>
<text x="161.7" y="196.8">Phalachai</text>
<text x="179.2" y="196.8">Aphisek</text>
<text x="195.1" y="196.8">Preecha</text>
<text x="210.2" y="196.8">Preecha</text>
</g>
<g font-size="2.8">
<text x="22.3" y="175.9">DATE</text>
<text x="32" y="175.9">NAME</text>
<text x="56.9" y="175.9">DESCRIPTION</text>
<text x="6.8" y="180.6">1</text>
<text x="14.5" y="180.3">----</text>
<text x="24" y="180.3">----</text>
<text x="34.5" y="180.3">---</text>
<text x="51.7" y="180.3">ENGINEERING RELEASE</text>
</g>
<g font-size="2.5" fill="#191924">
<text x="5.7" y="9.8">PART No.</text>
<text x="74" y="16">REV.</text>
<text x="127.6" y="174.8">M/C.</text>
<text x="148.1" y="175.1">Q'ty</text>
<text x="127.6" y="182.8">MATERIAL</text>
<text x="206.5" y="183.6">3 RD ANGLE</text>
<text x="127.9" y="191">FINISH</text>
<text x="162.7" y="187.2">SCALE :</text>
<text x="164.9" y="191.4">DETAILED</text>
<text x="179.1" y="191.4">DESIGNED</text>
<text x="183.6" y="187.2">SHEET</text>
<text x="194.9" y="191.4">CHECKED</text>
<text x="195.7" y="187.2">/</text>
<text x="208.3" y="187.2">UNIT (mm.)</text>
<text x="210.2" y="191.4">APPROVED</text>
<text x="226" y="187.2">TITLE:</text>
<text x="225.7" y="196.8">PART No.</text>
<text x="127.6" y="198.9">HEAT TREATMENT</text>
<text x="163.2" y="202.9">DATE</text>
<text x="284.4" y="204.1">REV.</text>
</g>
<text font-size="2.5" x="4.9" y="175.9">REV.</text>
<text font-size="2.1" x="11.6" y="175.6">ECN No.</text>
<g font-size="2.1" fill="#191924">
<text x="92.1" y="179.9">GENERAL TOLERANCE</text>
<text x="94.6" y="174.2">UNLESS SPECIFIED</text>
<text x="96.4" y="176.8">C0.1 OR R0.1</text>
<text x="118.8" y="175.5">0.8S</text>
<text x="93.5" y="182.9">JISB0405 MACHING</text>
<text x="98.2" y="185.3">WORKING</text>
<text x="118.8" y="181.9">6.3S</text>
<text x="92.5" y="187.9">LESS THAN 0.5</text>
<text x="97" y="190.7">0.5 ~ 6</text>
<text x="111" y="190.4">0.1</text>
<text x="111.2" y="187.8">0.05</text>
<text x="119.4" y="188.4">25S</text>
<text x="95.8" y="195.8">30 ~ 120</text>
<text x="97.1" y="193.1">6 ~ 30</text>
<text x="110.9" y="193.2">0.2</text>
<text x="111" y="195.9">0.3</text>
<text x="118.2" y="194.8">100S</text>
<text x="94.8" y="201.1">400 ~ 1000</text>
<text x="95.2" y="198.5">120 ~ 400</text>
<text x="96.3" y="203.9">ANGLE</text>
<text x="111" y="198.5">0.4</text>
<text x="111.1" y="201.2">0.8</text>
<text x="111.4" y="203.8">1</text>
<text x="118.3" y="203.7">UNCUT</text>
</g>
</svg>
